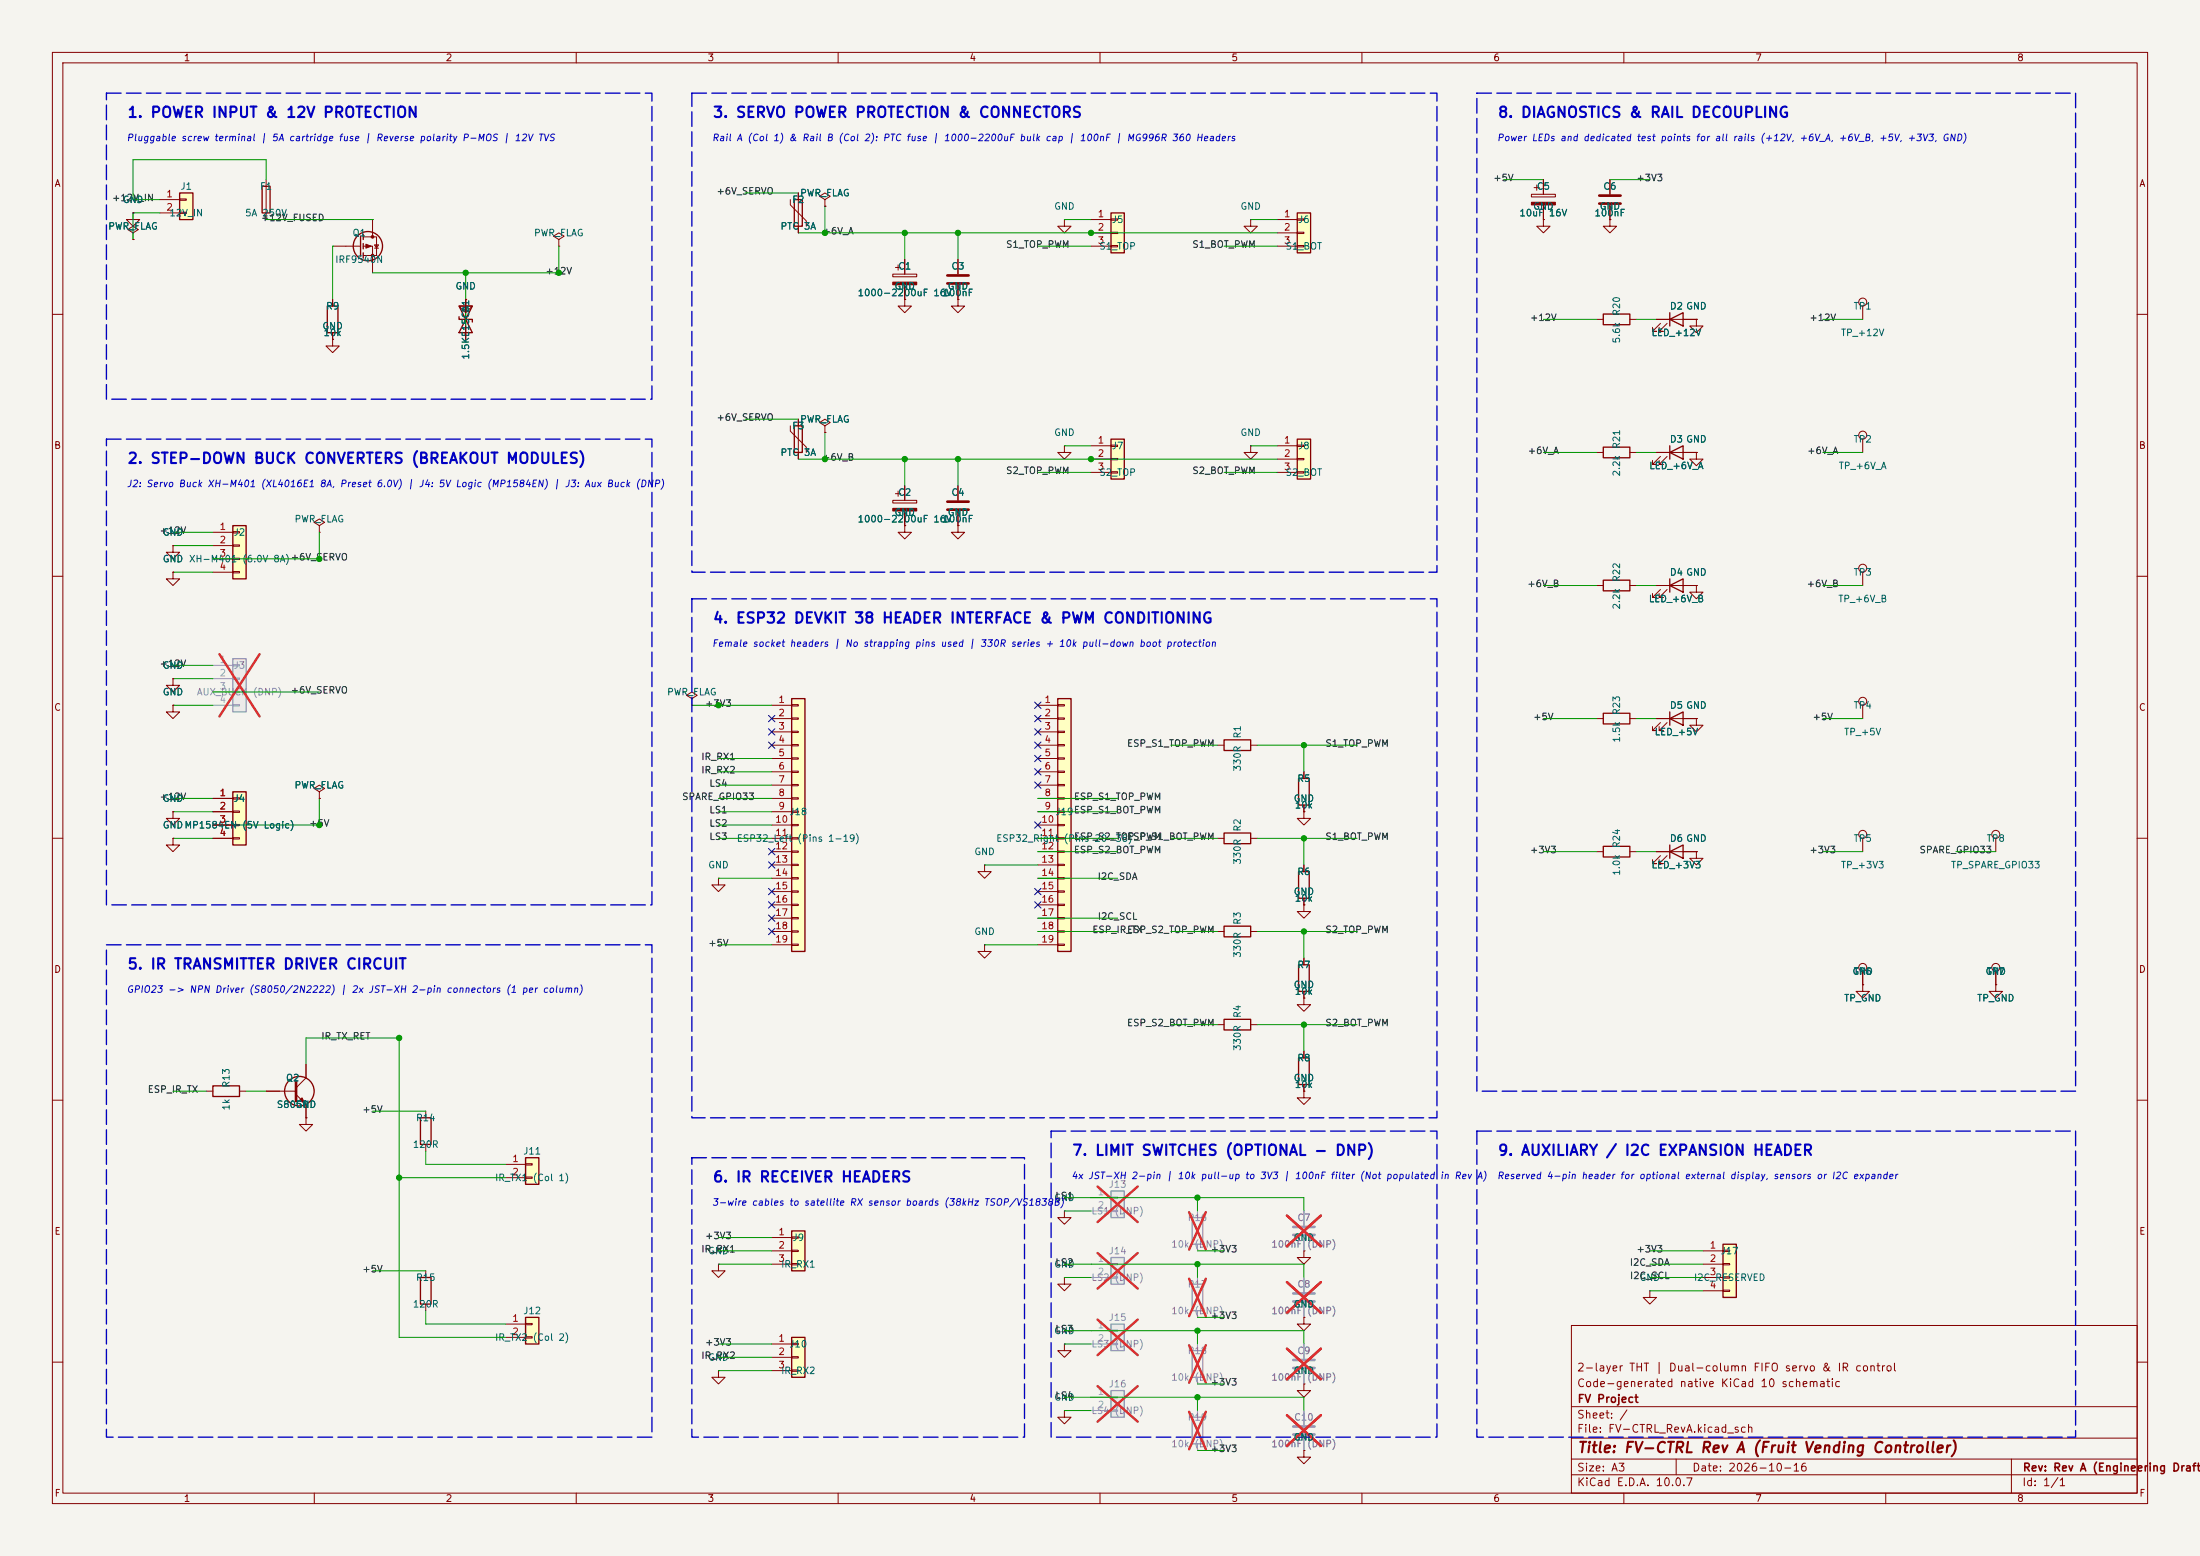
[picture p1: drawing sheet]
<svg xmlns="http://www.w3.org/2000/svg" width="420mm" height="297mm" viewBox="0 0 420 297" stroke-linecap="round" stroke-linejoin="round" font-family="sans-serif">
<path d="M0 0h420v297h-420z" fill="#f5f4ef" stroke="#f5f4ef" stroke-width=".19"/>
<g fill="none" stroke="#840000" stroke-width=".19">
<path d="M10 10h400v277h-400zM12 12h396v273h-396zM60 10v2M110 10v2M160 10v2M210 10v2M260 10v2M310 10v2M360 10v2M63.5 47h5.3M69.3 45.2h2.6v3.6h-2.6M69.3 47h1.8v5.1"/>
<path d="M71.1 41.9v3.3M71.5 46.7h.8l-.4 .7zM71.5 47.4h.8M10 60h2M408 60h2M10 110h2M408 110h2M10 160h2M232.4 142.2h1.3M238.8 142.2h1.2M408 160h2M232.4 195.6h1.3"/>
<path d="M238.8 195.6h1.2M10 210h2M408 210h2M300 253h108v32h-108zM10 260h2M300 278.5h108M300 274.5h108M300 268.5h108M320 278.5v3M384 278.5v6.5M408 260h2M60 285v2"/>
<path d="M110 285v2M160 285v2M210 285v2M260 285v2M300 281.5h108M310 285v2M360 285v2"/>
</g>
<path d="M246.9 259.6h4.1M246.9 261.1h4.1" fill="none" stroke="#9c9b98" stroke-width=".51"/>
<path d="M248.9 256.5v2.8M248.9 261.4v2.8" fill="none" stroke="#9c9b98" stroke-width=".19"/>
<path d="M245.7 257.4l6.5 5.9M252.2 257.4l-6.5 5.9" fill="none" stroke="#e12e31" stroke-width=".46"/>
<g fill="none" stroke="#840000" stroke-width=".25">
<path d="M68.8 45.1v3.8M69.3 44.7v1M69.3 46.5v1M69.3 48.3v1M233.7 141.2h5.1v2.1h-5.1zM233.7 194.6h5.1v2h-5.1z"/>
<circle cx="70.2" cy="47" r="2.79"/>
</g>
<g fill="#840000" stroke="#840000" stroke-width=".19">
<path d="M69.8 46.6l1.1 .4-1.1 .4z"/>
<circle cx="71.1" cy="45.2" r=".25"/>
<circle cx="71.1" cy="48.8" r=".25"/>
</g>
<path d="M247.6 83.8h2.6v7.6h-2.6z" fill="#ffffc2"/>
<path d="M151.6 38.1h1.6v5.1h-1.6zM62.5 58.4h2v5.1h-2zM318.8 59.7v2.5M318.8 61l2.5-1.3v2.5zM247.6 83.8h2.6v7.6h-2.6z" fill="none" stroke="#840000" stroke-width=".25"/>
<g fill="none" stroke="#840000" stroke-width=".19">
<path d="M150.9 38.1v1l3 3.1v1M152.4 36.8v7.7M63.5 57.2v1.2M294.6 41.9v1.3h1.3l-1.3 1.3-1.2-1.3h1.2M294.6 41.9h.1M307.3 41.9v1.3h1.3l-1.3 1.3-1.2-1.3h1.2M307.3 41.9h.1M63.5 64.8v1.2h1.3l-1.3 1.3-1.3-1.3h1.3M63.5 64.8h.1M63.5 63.5v1.3M316.2 61h7.6M317 61.7l-1.5 1.5h.7h-.7v-.7"/>
<path d="M318.3 61.7l-1.6 1.5h.8h-.8v-.7M238.8 85.1v1.3h1.2l-1.2 1.2-1.3-1.2h1.3M238.8 85.1h.1M243.8 85.1h3.8M243.8 87.6h3.8M243.8 90.2h3.8M247.6 85h1.3v.2h-1.3zM247.6 87.5h1.3v.3h-1.3zM247.6 90h1.3v.3h-1.3zM248.9 238.8v1.2h1.3l-1.3 1.3-1.3-1.3h1.3M248.9 238.8h.1"/>
</g>
<path d="M227.6 245.1h2v5.1h-2z" fill="none" stroke="#9c9b98" stroke-width=".25"/>
<path d="M248.9 231.1v2.8M248.9 236v2.8M228.6 243.8v1.3M228.6 250.2v1.3M248.9 243.8v2.8M248.9 248.7v2.8" fill="none" stroke="#9c9b98" stroke-width=".19"/>
<path d="M245.7 232l6.5 5.9M252.2 232l-6.5 5.9M227 244.1l3.2 7.1M230.2 244.1l-3.2 7.1M245.7 244.7l6.5 5.9M252.2 244.7l-6.5 5.9" fill="none" stroke="#e12e31" stroke-width=".46"/>
<path d="M246.9 234.2h4.1M246.9 235.7h4.1M246.9 246.9h4.1M246.9 248.4h4.1" fill="none" stroke="#9c9b98" stroke-width=".51"/>
<path d="M247.6 40.6h2.6v7.7h-2.6z" fill="#ffffc2"/>
<path d="M247.6 40.6h2.6v7.7h-2.6z" fill="none" stroke="#840000" stroke-width=".25"/>
<g fill="none" stroke="#840000" stroke-width=".19">
<path d="M25.4 44.5l1-.7-1-.6-1 .6 1 .7v1.2M25.4 45.7h.1M243.8 41.9h3.8M243.8 44.5h3.8M243.8 47h3.8M247.6 41.8h1.3v.2h-1.3zM247.6 44.3h1.3v.3h-1.3zM247.6 46.9h1.3v.2h-1.3zM33 160v1.3h1.3l-1.3 1.3-1.3-1.3h1.3M33 160h.1M248.9 251.5v1.2h1.3l-1.3 1.3-1.3-1.3h1.3M248.9 251.5h.1"/>
<path d="M248.9 264.2v1.2h1.3l-1.3 1.3-1.3-1.3h1.3M248.9 264.2h.1"/>
</g>
<path d="M212.1 240h2.5v5.1h-2.5z" fill="#ebeae8"/>
<path d="M212.1 240h2.5v5.1h-2.5z" fill="none" stroke="#9c9b98" stroke-width=".25"/>
<path d="M208.3 241.3h3.8M208.3 243.8h3.8M212.1 241.2h1.3v.2h-1.3zM212.1 243.7h1.3v.3h-1.3z" fill="none" stroke="#9c9b98" stroke-width=".19"/>
<path d="M209.5 239.2l7.7 6.8M217.2 239.2l-7.7 6.8" fill="none" stroke="#e12e31" stroke-width=".46"/>
<path d="M238.8 41.9v1.3h1.2l-1.2 1.3-1.3-1.3h1.3M238.8 41.9h.1" fill="none" stroke="#840000" stroke-width=".19"/>
<path d="M44.4 151.1h2.6v10.2h-2.6z" fill="#ffffc2"/>
<path d="M44.4 151.1h2.6v10.2h-2.6z" fill="none" stroke="#840000" stroke-width=".25"/>
<path d="M203.2 85.1v1.3h1.3l-1.3 1.2-1.3-1.2h1.3M203.2 85.1h.1M40.6 152.4h3.8M40.6 154.9h3.8M40.6 157.5h3.8M44.4 152.3h1.3v.2h-1.3zM44.4 154.8h1.3v.3h-1.3zM44.4 157.4h1.3v.2h-1.3zM44.4 159.9h1.3v.2h-1.3zM40.6 160h3.8M248.9 276.9v1.2h1.3l-1.3 1.3-1.3-1.3h1.3M248.9 276.9h.1" fill="none" stroke="#840000" stroke-width=".19"/>
<path d="M246.9 272.3h4.1M246.9 273.8h4.1" fill="none" stroke="#9c9b98" stroke-width=".51"/>
<path d="M248.9 269.2v2.8M248.9 274.1v2.8" fill="none" stroke="#9c9b98" stroke-width=".19"/>
<path d="M245.7 270.1l6.5 5.9M252.2 270.1l-6.5 5.9" fill="none" stroke="#e12e31" stroke-width=".46"/>
<path d="M212.1 265.4h2.5v5.1h-2.5z" fill="#ebeae8"/>
<path d="M212.1 265.4h2.5v5.1h-2.5z" fill="none" stroke="#9c9b98" stroke-width=".25"/>
<path d="M208.3 266.7h3.8M208.3 269.2h3.8M212.1 266.6h1.3v.2h-1.3zM212.1 269.1h1.3v.3h-1.3z" fill="none" stroke="#9c9b98" stroke-width=".19"/>
<path d="M209.5 264.6l7.7 6.8M217.2 264.6l-7.7 6.8" fill="none" stroke="#e12e31" stroke-width=".46"/>
<path d="M44.4 125.7h2.6v10.2h-2.6z" fill="#ebeae8"/>
<path d="M44.4 125.7h2.6v10.2h-2.6z" fill="none" stroke="#9c9b98" stroke-width=".25"/>
<path d="M40.6 127h3.8M40.6 129.5h3.8M40.6 132.1h3.8M40.6 134.6h3.8M44.4 126.9h1.3v.2h-1.3zM44.4 129.4h1.3v.3h-1.3zM44.4 132h1.3v.2h-1.3zM44.4 134.5h1.3v.2h-1.3z" fill="none" stroke="#9c9b98" stroke-width=".19"/>
<path d="M41.9 124.9l7.7 11.8M49.6 124.9l-7.7 11.8" fill="none" stroke="#e12e31" stroke-width=".46"/>
<path d="M212.1 252.7h2.5v5.1h-2.5z" fill="#ebeae8"/>
<path d="M227.6 232.4h2v5.1h-2zM212.1 252.7h2.5v5.1h-2.5zM227.6 270.5h2v5.1h-2z" fill="none" stroke="#9c9b98" stroke-width=".25"/>
<path d="M228.6 231.1v1.3M228.6 237.5v1.3M208.3 254h3.8M208.3 256.5h3.8M212.1 253.9h1.3v.2h-1.3zM212.1 256.4h1.3v.3h-1.3zM228.6 269.2v1.3M228.6 275.6v1.3" fill="none" stroke="#9c9b98" stroke-width=".19"/>
<path d="M227 231.4l3.2 7.1M230.2 231.4l-3.2 7.1M209.5 251.9l7.7 6.8M217.2 251.9l-7.7 6.8M227 269.5l3.2 7.1M230.2 269.5l-3.2 7.1" fill="none" stroke="#e12e31" stroke-width=".46"/>
<g fill="none" stroke="#840000" stroke-width=".19">
<path d="M292.4 37.1h4.5v.5h-4.5zM292.9 35.8h1M293.4 35.3v1M294.6 34.3v2.8M294.6 39.1v2.8M307.3 34.3v2.8M307.3 39.1v2.8M33 104.1v1.3h1.3l-1.3 1.3-1.3-1.3h1.3M33 104.1h.1M304.8 111.8h1.3M311.1 111.8h1.3M316.2 111.8h7.6"/>
<path d="M317 112.5l-1.5 1.5h.7h-.7v-.7M318.3 112.5l-1.6 1.5h.8h-.8v-.7M323.8 111.8v1.2h1.3l-1.3 1.3-1.2-1.3h1.2M323.8 111.8h.1M355.6 109.2v2.6M33 134.6v1.3h1.3l-1.3 1.3-1.3-1.3h1.3M33 134.6h.1M33 129.5v1.3h1.3l-1.3 1.3-1.3-1.3h1.3M33 129.5h.1M304.8 137.2h1.3M311.1 137.2h1.3M355.6 134.6v2.6"/>
<path d="M33 154.9v1.3h1.3l-1.3 1.3-1.3-1.3h1.3M33 154.9h.1M232.4 160h1.3M238.8 160h1.2M248.9 172.7v1.3h1.3l-1.3 1.3-1.3-1.3h1.3M248.9 172.7h.1M248.9 165.1v1.3M248.9 171.5v1.2M81.3 242.6v1.2M81.3 248.9v1.3M203.2 256.5v1.3h1.3l-1.3 1.3-1.3-1.3h1.3M203.2 256.5h.1"/>
<circle cx="355.6" cy="108.5" r=".76"/>
<circle cx="355.6" cy="133.9" r=".76"/>
</g>
<path d="M306.1 110.7h5v2.1h-5zM318.8 111.8l2.5-1.3v2.5zM318.8 110.5v2.5M306.1 136.1h5v2.1h-5zM233.7 159h5.1v2h-5.1zM247.9 166.4h2v5.1h-2zM80.3 243.8h2v5.1h-2z" fill="none" stroke="#840000" stroke-width=".25"/>
<path d="M292.4 38.6h4.5v.5h-4.5z" fill="#840000" stroke="#840000" stroke-width=".19"/>
<path d="M305.3 37.3h4.1M305.3 38.9h4.1" fill="none" stroke="#840000" stroke-width=".51"/>
<path d="M44.4 100.3h2.6v10.2h-2.6z" fill="#ffffc2"/>
<path d="M44.4 100.3h2.6v10.2h-2.6z" fill="none" stroke="#840000" stroke-width=".25"/>
<path d="M40.6 101.6h3.8M40.6 104.1h3.8M40.6 106.7h3.8M40.6 109.2h3.8M44.4 101.5h1.3v.2h-1.3zM44.4 104h1.3v.3h-1.3zM44.4 106.6h1.3v.2h-1.3zM44.4 109.1h1.3v.2h-1.3zM248.9 154.9v1.3h1.3l-1.3 1.3-1.3-1.3h1.3M248.9 154.9h.1" fill="none" stroke="#840000" stroke-width=".19"/>
<path d="M212.1 227.3h2.5v5.1h-2.5z" fill="#ebeae8"/>
<path d="M212.1 227.3h2.5v5.1h-2.5z" fill="none" stroke="#9c9b98" stroke-width=".25"/>
<path d="M208.3 228.6h3.8M208.3 231.1h3.8M212.1 228.5h1.3v.2h-1.3zM212.1 231h1.3v.3h-1.3z" fill="none" stroke="#9c9b98" stroke-width=".19"/>
<path d="M209.5 226.5l7.7 6.8M217.2 226.5l-7.7 6.8" fill="none" stroke="#e12e31" stroke-width=".46"/>
<g fill="none" stroke="#840000" stroke-width=".19">
<path d="M355.6 58.4v2.6M323.8 61v1.2h1.3l-1.3 1.3-1.2-1.3h1.2M323.8 61h.1M304.8 86.4h1.3M311.1 86.4h1.3M355.6 83.8v2.6M33 109.2v1.3h1.3l-1.3 1.3-1.3-1.3h1.3M33 109.2h.1M61 100.3l1-.6-1-.6-1.1 .6 1.1 .6v1.3M61 101.6h.1M61 151.1l1-.6-1-.6-1.1 .6 1.1 .6v1.3M61 152.4h.1"/>
<path d="M248.9 147.3v1.3M248.9 153.7v1.2M137.2 167.6v1.3h1.2l-1.2 1.3-1.3-1.3h1.3M137.2 167.6h.1M232.4 177.8h1.3M238.8 177.8h1.2M304.8 162.6h1.3M311.1 162.6h1.3M316.2 162.6h7.6M317 163.3l-1.5 1.5h.7h-.7v-.7M318.3 163.3l-1.6 1.5h.8h-.8v-.7M323.8 162.6v1.2h1.3l-1.3 1.3-1.2-1.3h1.2"/>
<path d="M323.8 162.6h.1M248.9 190.5v1.3h1.3l-1.3 1.2-1.3-1.2h1.3M248.9 190.5h.1M248.9 182.9v1.3M248.9 189.2v1.3"/>
<circle cx="355.6" cy="57.7" r=".76"/>
<circle cx="355.6" cy="83.1" r=".76"/>
</g>
<path d="M306.1 85.3h5v2.1h-5zM247.9 148.6h2v5.1h-2zM233.7 176.8h5.1v2h-5.1zM306.1 161.5h5v2.1h-5zM318.8 162.6l2.5-1.3v2.5zM318.8 161.3v2.5M247.9 184.2h2v5h-2z" fill="none" stroke="#840000" stroke-width=".25"/>
<path d="M151.1 133.4h2.6v48.2h-2.6z" fill="#ffffc2"/>
<path d="M318.8 86.4l2.5-1.3v2.5zM318.8 85.1v2.5M151.1 133.4h2.6v48.2h-2.6z" fill="none" stroke="#840000" stroke-width=".25"/>
<g fill="none" stroke="#840000" stroke-width=".19">
<path d="M316.2 86.4h7.6M317 87.1l-1.5 1.5h.7h-.7v-.7M318.3 87.1l-1.6 1.5h.8h-.8v-.7M147.3 134.6h3.8M147.3 137.2h3.8M147.3 139.7h3.8M151.1 134.5h1.3v.2h-1.3zM151.1 137h1.3v.3h-1.3zM151.1 139.6h1.3v.2h-1.3zM147.3 142.2h3.8M147.3 144.8h3.8M147.3 147.3h3.8"/>
<path d="M147.3 149.9h3.8M147.3 152.4h3.8M147.3 154.9h3.8M147.3 157.5h3.8M151.1 142.1h1.3v.3h-1.3zM151.1 144.7h1.3v.2h-1.3zM151.1 147.2h1.3v.2h-1.3zM151.1 149.7h1.3v.3h-1.3zM151.1 152.3h1.3v.2h-1.3zM151.1 154.8h1.3v.3h-1.3zM151.1 157.4h1.3v.2h-1.3zM151.1 159.9h1.3v.2h-1.3z"/>
<path d="M147.3 160h3.8M147.3 162.6h3.8M147.3 165.1h3.8M147.3 167.6h3.8M147.3 170.2h3.8M147.3 172.7h3.8M147.3 175.3h3.8M147.3 177.8h3.8M151.1 162.4h1.3v.3h-1.3zM151.1 165h1.3v.2h-1.3zM151.1 167.5h1.3v.3h-1.3zM151.1 170.1h1.3v.2h-1.3z"/>
<path d="M151.1 172.6h1.3v.2h-1.3zM151.1 175.1h1.3v.3h-1.3zM151.1 177.7h1.3v.2h-1.3zM147.3 180.3h3.8M151.1 180.2h1.3v.3h-1.3z"/>
</g>
<path d="M212.1 83.8h2.5v7.6h-2.5z" fill="#ffffc2"/>
<path d="M212.1 83.8h2.5v7.6h-2.5zM318.8 137.2l2.5-1.3v2.5zM318.8 135.9v2.5" fill="none" stroke="#840000" stroke-width=".25"/>
<path d="M208.3 85.1h3.8M208.3 87.6h3.8M208.3 90.2h3.8M212.1 85h1.3v.2h-1.3zM212.1 87.5h1.3v.3h-1.3zM212.1 90h1.3v.3h-1.3zM316.2 137.2h7.6M317 137.9l-1.5 1.5h.7h-.7v-.7M318.3 137.9l-1.6 1.5h.8h-.8v-.7" fill="none" stroke="#840000" stroke-width=".19"/>
<path d="M201.9 133.4h2.6v48.2h-2.6z" fill="#ffffc2"/>
<path d="M201.9 133.4h2.6v48.2h-2.6z" fill="none" stroke="#840000" stroke-width=".25"/>
<g fill="none" stroke="#840000" stroke-width=".19">
<path d="M157.5 38.1l1-.6-1-.7-1 .7 1 .6v1.3M157.5 39.4h.1M203.2 41.9v1.3h1.3l-1.3 1.3-1.3-1.3h1.3M203.2 41.9h.1M182.9 92.7v2.8M182.9 97.5v2.8M323.8 86.4v1.2h1.3l-1.3 1.3-1.2-1.3h1.2M323.8 86.4h.1M132.1 133.4l1-.7-1-.6-1 .6 1 .7v1.2M132.1 134.6h.1M198.1 134.6h3.8M198.1 137.2h3.8"/>
<path d="M198.1 139.7h3.8M201.9 134.5h1.3v.2h-1.3zM201.9 137h1.3v.3h-1.3zM201.9 139.6h1.3v.2h-1.3zM323.8 137.2v1.2h1.3l-1.3 1.3-1.2-1.3h1.2M323.8 137.2h.1M198.1 142.2h3.8M198.1 144.8h3.8M198.1 147.3h3.8M198.1 149.9h3.8M198.1 152.4h3.8M198.1 154.9h3.8"/>
<path d="M198.1 157.5h3.8M201.9 142.1h1.3v.3h-1.3zM201.9 144.7h1.3v.2h-1.3zM201.9 147.2h1.3v.2h-1.3zM201.9 149.7h1.3v.3h-1.3zM201.9 152.3h1.3v.2h-1.3zM201.9 154.8h1.3v.3h-1.3zM201.9 157.4h1.3v.2h-1.3zM201.9 159.9h1.3v.2h-1.3zM188 165.1v1.3h1.2l-1.2 1.2-1.3-1.2h1.3M188 165.1h.1M198.1 160h3.8"/>
<path d="M198.1 162.6h3.8M198.1 165.1h3.8M198.1 167.6h3.8M198.1 170.2h3.8M198.1 172.7h3.8M198.1 175.3h3.8M198.1 177.8h3.8M201.9 162.4h1.3v.3h-1.3zM201.9 165h1.3v.2h-1.3zM201.9 167.5h1.3v.3h-1.3zM201.9 170.1h1.3v.2h-1.3zM201.9 172.6h1.3v.2h-1.3z"/>
<path d="M201.9 175.1h1.3v.3h-1.3zM201.9 177.7h1.3v.2h-1.3zM355.6 160v2.6M381 160v2.6M188 180.3v1.3h1.2l-1.2 1.3-1.3-1.3h1.3M188 180.3h.1M198.1 180.3h3.8M201.9 180.2h1.3v.3h-1.3zM355.6 188v1.2h1.3l-1.3 1.3-1.3-1.3h1.3M355.6 188h.1M355.6 185.4v2.6M381 188v1.2h1.3l-1.3 1.3-1.3-1.3h1.3"/>
<path d="M381 188h.1M381 185.4v2.6"/>
<circle cx="355.6" cy="159.3" r=".76"/>
<circle cx="381" cy="159.3" r=".76"/>
<circle cx="355.6" cy="184.7" r=".76"/>
<circle cx="381" cy="184.7" r=".76"/>
</g>
<path d="M227.6 257.8h2v5.1h-2z" fill="none" stroke="#9c9b98" stroke-width=".25"/>
<path d="M228.6 256.5v1.3M228.6 262.9v1.3" fill="none" stroke="#9c9b98" stroke-width=".19"/>
<path d="M227 256.8l3.2 7.1M230.2 256.8l-3.2 7.1" fill="none" stroke="#e12e31" stroke-width=".46"/>
<path d="M180.8 95.8h4.1M180.8 97.3h4.1" fill="none" stroke="#840000" stroke-width=".51"/>
<path d="M328.9 237.5h2.6v10.1h-2.6z" fill="#ffffc2"/>
<g fill="none" stroke="#840000" stroke-width=".25">
<path d="M40.6 207.3h5.1v2h-5.1zM328.9 237.5h2.6v10.1h-2.6z"/>
<circle cx="57.1" cy="208.3" r="2.82"/>
</g>
<g fill="none" stroke="#840000" stroke-width=".19">
<path d="M170.4 95.5h4.6v.5h-4.6zM170.9 94.2h1.1M171.4 93.7v1M172.7 92.7v2.8M172.7 97.5v2.8M172.7 100.3v1.3h1.3l-1.3 1.3-1.3-1.3h1.3M172.7 100.3h.1M182.9 100.3v1.3h1.2l-1.2 1.3-1.3-1.3h1.3M182.9 100.3h.1M39.4 208.3h1.2M45.7 208.3h1.3M50.8 208.3h5.7"/>
<path d="M56.5 208.9l1.9 1.9v2.6M58.4 203.2v2.5l-1.9 1.9M325.1 238.8h3.8M328.9 238.6h1.3v.3h-1.3zM315 246.4v1.2h1.2l-1.2 1.3-1.3-1.3h1.3M315 246.4h.1M325.1 241.3h3.8M325.1 243.8h3.8M325.1 246.4h3.8M328.9 241.2h1.3v.2h-1.3zM328.9 243.7h1.3v.3h-1.3zM328.9 246.3h1.3v.2h-1.3z"/>
</g>
<g fill="#840000" stroke="#840000" stroke-width=".19">
<path d="M170.4 97h4.6v.5h-4.6z"/>
<path d="M57.1 210.1l.6-.5 .5 1z"/>
</g>
<path d="M56.5 206.4v3.8" fill="none" stroke="#840000" stroke-width=".51"/>
<path d="M100.3 251.5h2.6v5h-2.6z" fill="#ffffc2"/>
<path d="M100.3 251.5h2.6v5h-2.6z" fill="none" stroke="#840000" stroke-width=".25"/>
<path d="M58.4 213.4v1.2h1.3l-1.3 1.3-1.3-1.3h1.3M58.4 213.4h.1M96.5 252.7h3.8M96.5 255.3h3.8M100.3 252.6h1.3v.3h-1.3zM100.3 255.1h1.3v.3h-1.3z" fill="none" stroke="#840000" stroke-width=".19"/>
<path d="M100.3 221h2.6v5.1h-2.6z" fill="#ffffc2"/>
<path d="M306.1 59.9h5v2.1h-5zM80.3 213.4h2v5h-2zM100.3 221h2.6v5.1h-2.6z" fill="none" stroke="#840000" stroke-width=".25"/>
<path d="M304.8 61h1.3M311.1 61h1.3M81.3 212.1v1.3M81.3 218.4v1.3M96.5 222.2h3.8M96.5 224.8h3.8M100.3 222.1h1.3v.3h-1.3zM100.3 224.7h1.3v.2h-1.3zM203.2 269.2v1.3h1.3l-1.3 1.3-1.3-1.3h1.3M203.2 269.2h.1" fill="none" stroke="#840000" stroke-width=".19"/>
<path d="M212.1 40.6h2.5v7.7h-2.5z" fill="#ffffc2"/>
<path d="M212.1 40.6h2.5v7.7h-2.5z" fill="none" stroke="#840000" stroke-width=".25"/>
<path d="M208.3 41.9h3.8M208.3 44.5h3.8M208.3 47h3.8M212.1 41.8h1.3v.2h-1.3zM212.1 44.3h1.3v.3h-1.3zM212.1 46.9h1.3v.2h-1.3zM203.2 231.1v1.3h1.3l-1.3 1.3-1.3-1.3h1.3M203.2 231.1h.1M203.2 243.8v1.3h1.3l-1.3 1.3-1.3-1.3h1.3M203.2 243.8h.1" fill="none" stroke="#840000" stroke-width=".19"/>
<path d="M151.1 255.3h2.6v7.6h-2.6z" fill="#ffffc2"/>
<path d="M151.1 255.3h2.6v7.6h-2.6z" fill="none" stroke="#840000" stroke-width=".25"/>
<path d="M137.2 241.3v1.3h1.2l-1.2 1.2-1.3-1.2h1.3M137.2 241.3h.1M147.3 256.5h3.8M147.3 259.1h3.8M151.1 256.4h1.3v.3h-1.3zM151.1 259h1.3v.2h-1.3zM137.2 261.6v1.3h1.2l-1.2 1.3-1.3-1.3h1.3M137.2 261.6h.1M147.3 261.6h3.8M151.1 261.5h1.3v.2h-1.3z" fill="none" stroke="#840000" stroke-width=".19"/>
<path d="M151.1 234.9h2.6v7.7h-2.6z" fill="#ffffc2"/>
<path d="M50 35.6h1.6v5h-1.6zM87.6 58.4h2.6l-2.6 5.1h2.6zM87.6 60.5v.5h2.6v.5M151.6 81.3h1.6v5.1h-1.6zM247.9 201.9h2v5.1h-2zM151.1 234.9h2.6v7.7h-2.6z" fill="none" stroke="#840000" stroke-width=".25"/>
<g fill="none" stroke="#840000" stroke-width=".19">
<path d="M50.8 34.3v7.6M25.4 40.6v1.3h1.3l-1.3 1.3-1.3-1.3h1.3M25.4 40.6h.1M88.9 57.2v1.2h1.3l-1.3 1.3-1.3-1.3h1.3M88.9 57.2h.1M88.9 57.2v7.6M106.7 45.7l1-.6-1-.6-1 .6 1 .6v1.3M106.7 47h.1M170.4 52.3h4.6v.5h-4.6zM170.9 51.1h1.1M171.4 50.5v1.1M172.7 57.2v1.2h1.3l-1.3 1.3-1.3-1.3h1.3"/>
<path d="M172.7 57.2h.1M172.7 49.5v2.8M172.7 54.4v2.8M182.9 57.2v1.2h1.2l-1.2 1.3-1.3-1.3h1.3M182.9 57.2h.1M182.9 49.5v2.8M182.9 54.4v2.8M150.9 81.3v1l3 3v1.1M152.4 80v7.6M157.5 81.3l1-.7-1-.6-1 .6 1 .7v1.3M157.5 82.6h.1M248.9 208.3v1.3h1.3l-1.3 1.2-1.3-1.2h1.3"/>
<path d="M248.9 208.3h.1M248.9 200.7v1.2M248.9 207v1.3M147.3 236.2h3.8M147.3 238.8h3.8M151.1 236.1h1.3v.2h-1.3zM151.1 238.6h1.3v.3h-1.3zM147.3 241.3h3.8M151.1 241.2h1.3v.2h-1.3z"/>
</g>
<path d="M170.4 53.8h4.6v.6h-4.6z" fill="#840000" stroke="#840000" stroke-width=".19"/>
<path d="M180.8 52.6h4.1M180.8 54.1h4.1" fill="none" stroke="#840000" stroke-width=".51"/>
<path d="M34.3 36.8h2.5v5.1h-2.5z" fill="#ffffc2"/>
<path d="M34.3 36.8h2.5v5.1h-2.5z" fill="none" stroke="#840000" stroke-width=".25"/>
<g fill="none" stroke="#840000" stroke-width=".19">
<path d="M30.5 38.1h3.8M34.3 38h1.3v.2h-1.3zM152.4 36.8v1.3M157.5 39.4h.1M294.6 34.3v2.8M294.6 39.1v2.8M307.3 34.3v2.8M307.3 39.1v2.8M25.4 40.6h.1M25.4 45.7h.1M30.5 40.6h3.8M34.3 40.5h1.3v.3h-1.3z"/>
<path d="M63.5 57.2v1.2M88.9 57.2h.1M88.9 57.2v2.5M152.4 43.2v1.3M172.7 57.2h.1M172.7 49.5v2.8M172.7 54.4v2.8M182.9 57.2h.1M182.9 49.5v2.8M182.9 54.4v2.8M294.6 41.9h.1M307.3 41.9h.1"/>
<path d="M63.5 64.8h.1M63.5 63.5v1.3M88.9 62.2v2.6M316.2 61h2.6M321.3 61h2.5M323.8 61h.1M152.4 80v1.3M152.4 86.4v1.2M157.5 82.6h.1M172.7 92.7v2.8M172.7 97.5v2.8M182.9 92.7v2.8"/>
<path d="M182.9 97.5v2.8M316.2 86.4h2.6M321.3 86.4h2.5M323.8 86.4h.1M33 104.1h.1M33 109.2h.1M172.7 100.3h.1M182.9 100.3h.1M316.2 111.8h2.6M321.3 111.8h2.5M323.8 111.8h.1M33 134.6h.1"/>
<path d="M33 129.5h.1M316.2 137.2h2.6M321.3 137.2h2.5M323.8 137.2h.1M33 154.9h.1M40.6 152.4h3.8M40.6 154.9h3.8M40.6 157.5h3.8M61 152.4h.1M248.9 154.9h.1M248.9 147.3v1.3M248.9 153.7v1.2"/>
<path d="M33 160h.1M40.6 160h3.8M248.9 172.7h.1M248.9 165.1v1.3M248.9 171.5v1.2M316.2 162.6h2.6M321.3 162.6h2.5M323.8 162.6h.1M248.9 190.5h.1M248.9 182.9v1.3M248.9 189.2v1.3M355.6 188h.1"/>
<path d="M355.6 185.4v2.6M381 188h.1M381 185.4v2.6M50.8 208.3h2.5M58.4 213.4h.1M58.4 203.2v2.5M58.4 210.8v2.6M248.9 208.3h.1M248.9 200.7v1.2M248.9 207v1.3M248.9 238.8h.1M248.9 251.5h.1"/>
<path d="M248.9 264.2h.1M248.9 276.9h.1"/>
</g>
<g fill="none" stroke="#009600" stroke-width=".19">
<path d="M50.8 34.3v-3.8h-25.4v7.6h5.1M142.2 36.8h10.2M157.5 39.4v5.1M287 34.3h7.6M307.3 34.3h7.7M30.5 40.6h-5.1v5.1M50.8 41.9h20.3M63.5 47h.1M63.5 47v10.2M71.1 41.9h.1M88.9 52.1v12.7M106.7 47v5.1h-35.6"/>
<path d="M152.4 44.5h91.4M172.7 44.5v5M182.9 44.5v5M198.1 47h10.2M203.2 41.9h5.1M233.7 47h10.1M238.8 41.9h5M294.6 61h10.2M312.4 61h3.8M348 61h7.6M142.2 80h10.2M152.4 87.6h91.4"/>
<path d="M157.5 82.6v5M172.7 87.6v5.1M182.9 87.6v5.1M198.1 90.2h10.2M203.2 85.1h5.1M233.7 90.2h10.1M238.8 85.1h5M294.6 86.4h10.2M312.4 86.4h3.8M348 86.4h7.6M33 101.6h7.6M33 104.1h7.6"/>
<path d="M33 109.2h7.6M61 101.6v5.1h-20.4M294.6 111.8h10.2M312.4 111.8h3.8M348 111.8h7.6M33 127h7.6M33 129.5h7.6M33 134.6h7.6M40.6 132.1h20.4M132.1 134.6h15.2M294.6 137.2h10.2M312.4 137.2h3.8"/>
<path d="M348 137.2h7.6M33 152.4h7.6M33 154.9h7.6M61 152.4v5.1h-20.4M137.2 157.5h10.1M137.2 152.4h10.1M137.2 154.9h10.1M137.2 144.8h10.1M137.2 147.3h10.1M137.2 149.9h10.1M198.1 152.4h15.3M198.1 154.9h15.3"/>
<path d="M223.5 142.2h8.9M240 142.2h19.1M248.9 142.2v5.1M33 160h7.6M137.2 160h10.1M137.2 167.6h10.1M188 165.1h10.1M198.1 177.8h15.3M198.1 160h15.3M198.1 167.6h15.3M198.1 162.6h15.3M198.1 175.3h15.3"/>
<path d="M223.5 177.8h8.9M223.5 160h8.9M240 177.8h19.1M240 160h19.1M248.9 160v5.1M248.9 177.8v5.1M294.6 162.6h10.2M312.4 162.6h3.8M348 162.6h7.6M373.4 162.6h7.6M137.2 180.3h10.1M188 180.3h10.1"/>
<path d="M223.5 195.6h8.9M240 195.6h19.1M248.9 195.6v5.1M33 208.3h6.4M47 208.3h3.8M58.4 203.2v-5.1h17.8v57.2h20.3M71.1 212.1h10.2M81.3 219.7v2.5h15.2M76.2 224.8h20.3M137.2 236.2h10.1M137.2 238.8h10.1M203.2 231.1h5.1"/>
<path d="M203.2 228.6h45.7v2.5M228.6 228.6v2.5M228.6 238.8h5.1M315 238.8h10.1M71.1 242.6h10.2M81.3 250.2v2.5h15.2M137.2 241.3h10.1M137.2 256.5h10.1M137.2 259.1h10.1M203.2 254h45.7v2.5M203.2 241.3h45.7v2.5M203.2 243.8h5.1"/>
<path d="M203.2 256.5h5.1M228.6 241.3v2.5M228.6 254v2.5M228.6 251.5h5.1M315 241.3h10.1M315 243.8h10.1M315 246.4h10.1M137.2 261.6h10.1M203.2 266.7h45.7v2.5M203.2 269.2h5.1M228.6 266.7v2.5M228.6 264.2h5.1"/>
<path d="M228.6 276.9h5.1"/>
</g>
<g fill="none" stroke="#000084" stroke-width=".19">
<path d="M146.7 139.1l1.2 1.2M146.7 136.6l1.2 1.2M147.9 139.1l-1.2 1.2M147.9 136.6l-1.2 1.2M197.5 139.1l1.2 1.2M197.5 136.6l1.2 1.2M197.5 134l1.2 1.2M198.7 139.1l-1.2 1.2M198.7 136.6l-1.2 1.2M198.7 134l-1.2 1.2M146.7 141.6l1.2 1.2M147.9 141.6l-1.2 1.2"/>
<path d="M197.5 141.6l1.2 1.2M197.5 146.7l1.2 1.2M197.5 144.2l1.2 1.2M197.5 156.9l1.2 1.2M197.5 149.3l1.2 1.2M198.7 141.6l-1.2 1.2M198.7 146.7l-1.2 1.2M198.7 144.2l-1.2 1.2M198.7 156.9l-1.2 1.2M198.7 149.3l-1.2 1.2M146.7 164.5l1.2 1.2M146.7 177.2l1.2 1.2"/>
<path d="M146.7 174.7l1.2 1.2M146.7 169.6l1.2 1.2M146.7 172.1l1.2 1.2M146.7 162l1.2 1.2M147.9 164.5l-1.2 1.2M147.9 177.2l-1.2 1.2M147.9 174.7l-1.2 1.2M147.9 169.6l-1.2 1.2M147.9 172.1l-1.2 1.2M147.9 162l-1.2 1.2M197.5 172.1l1.2 1.2M197.5 169.6l1.2 1.2"/>
<path d="M198.7 172.1l-1.2 1.2M198.7 169.6l-1.2 1.2"/>
</g>
<path d="M20.3 17.8h104.2v58.4h-104.2zM132.1 17.8h142.2v91.4h-142.2zM281.9 17.8h114.3v190.5h-114.3zM20.3 83.8h104.2v88.9h-104.2zM132.1 114.3h142.2v99.1h-142.2zM20.3 180.3h104.2v94h-104.2zM200.7 215.9h73.6v58.4h-73.6zM281.9 215.9h114.3v58.4h-114.3zM132.1 221h63.5v53.3h-63.5z" fill="none" stroke="#0000c2" stroke-width=".25" stroke-dasharray="2.8 1"/>
<path d="M248.9 231.1v2.8M248.9 236v2.8M248.9 243.8v2.8M248.9 248.7v2.8M248.9 256.5v2.8M248.9 261.4v2.8M248.9 269.2v2.8M248.9 274.1v2.8" fill="none" stroke="#9c9b98" stroke-width=".19"/>
<path d="M245.7 232l6.5 5.9M252.2 232l-6.5 5.9M245.7 244.7l6.5 5.9M245.7 257.4l6.5 5.9M252.2 244.7l-6.5 5.9M252.2 257.4l-6.5 5.9M245.7 270.1l6.5 5.9M252.2 270.1l-6.5 5.9" fill="none" stroke="#e12e31" stroke-width=".46"/>
<g fill="#009600" stroke="#009600" stroke-width=".19">
<circle cx="228.6" cy="241.3" r=".51"/>
<circle cx="228.6" cy="254" r=".51"/>
<circle cx="228.6" cy="266.7" r=".51"/>
<circle cx="248.9" cy="177.8" r=".51"/>
<circle cx="248.9" cy="195.6" r=".51"/>
<circle cx="248.9" cy="142.2" r=".51"/>
<circle cx="248.9" cy="160" r=".51"/>
<circle cx="228.6" cy="228.6" r=".51"/>
<circle cx="208.3" cy="44.5" r=".51"/>
<circle cx="182.9" cy="87.6" r=".51"/>
<circle cx="157.5" cy="87.6" r=".51"/>
<circle cx="172.7" cy="87.6" r=".51"/>
<circle cx="172.7" cy="44.5" r=".51"/>
<circle cx="157.5" cy="44.5" r=".51"/>
<circle cx="208.3" cy="87.6" r=".51"/>
<circle cx="182.9" cy="44.5" r=".51"/>
<circle cx="88.9" cy="52.1" r=".51"/>
<circle cx="106.7" cy="52.1" r=".51"/>
<circle cx="61" cy="106.7" r=".51"/>
<circle cx="61" cy="157.5" r=".51"/>
<circle cx="137.2" cy="134.6" r=".51"/>
<circle cx="76.2" cy="198.1" r=".51"/>
<circle cx="76.2" cy="224.8" r=".51"/>
</g>
<g font-size="2" fill="#0000c2">
<text x="24.2" y="22.9">1. POWER INPUT &amp; 12V PROTECTION</text>
<text x="136" y="22.9">3. SERVO POWER PROTECTION &amp; CONNECTORS</text>
<text x="285.8" y="22.9">8. DIAGNOSTICS &amp; RAIL DECOUPLING</text>
<text x="24.2" y="89">2. STEP-DOWN BUCK CONVERTERS (BREAKOUT MODULES)</text>
<text x="136" y="119.5">4. ESP32 DEVKIT 38 HEADER INTERFACE &amp; PWM CONDITIONING</text>
<text x="24.2" y="185.5">5. IR TRANSMITTER DRIVER CIRCUIT</text>
<text x="204.5" y="221.1">7. LIMIT SWITCHES (OPTIONAL - DNP)</text>
<text x="285.8" y="221.1">9. AUXILIARY / I2C EXPANSION HEADER</text>
<text x="136" y="226.1">6. IR RECEIVER HEADERS</text>
</g>
<text font-size="2" fill="#840000" x="301" y="277.8">Title: FV-CTRL Rev A (Fruit Vending Controller)</text>
<g font-size="1.5" fill="#840000">
<text x="300.9" y="262.1">2-layer THT | Dual-column FIFO servo &amp; IR control</text>
<text x="300.9" y="265.1">Code-generated native KiCad 10 schematic</text>
<text x="301" y="268.1">FV Project</text>
<text x="300.9" y="273.8">File: FV-CTRL_RevA.kicad_sch</text>
<text x="300.9" y="271.1">Sheet: /</text>
<text x="300.9" y="281.2">Size: A3</text>
<text x="322.9" y="281.2">Date: 2026-10-16</text>
<text x="386" y="281.2">Rev: Rev A (Engineering Draft)</text>
<text x="300.9" y="284">KiCad E.D.A. 10.0.7</text>
<text x="385.9" y="284">Id: 1/1</text>
</g>
<g font-size="1.3" fill="#840000">
<text x="35" y="12">1</text>
<text x="85" y="12">2</text>
<text x="135" y="12">3</text>
<text x="185" y="12">4</text>
<text x="235" y="12">5</text>
<text x="285" y="12">6</text>
<text x="335" y="12">7</text>
<text x="385" y="12">8</text>
<text x="10.3" y="36">A</text>
<text x="408.3" y="36">A</text>
<text x="10.2" y="86">B</text>
<text x="408.2" y="86">B</text>
<text x="10.2" y="136">C</text>
<text x="408.2" y="136">C</text>
<text x="10.2" y="186">D</text>
<text x="408.2" y="186">D</text>
<text x="10.3" y="236">E</text>
<text x="408.3" y="236">E</text>
<text x="10.3" y="286">F</text>
<text x="35" y="287">1</text>
<text x="85" y="287">2</text>
<text x="135" y="287">3</text>
<text x="185" y="287">4</text>
<text x="235" y="287">5</text>
<text x="285" y="287">6</text>
<text x="335" y="287">7</text>
<text x="385" y="287">8</text>
<text x="408.3" y="286">F</text>
</g>
<g font-size="1.3" fill="#0000c2">
<text x="24" y="27.3">Pluggable screw terminal | 5A cartridge fuse | Reverse polarity P-MOS | 12V TVS</text>
<text x="135.8" y="27.3">Rail A (Col 1) &amp; Rail B (Col 2): PTC fuse | 1000-2200uF bulk cap | 100nF | MG996R 360 Headers</text>
<text x="285.7" y="27.3">Power LEDs and dedicated test points for all rails (+12V, +6V_A, +6V_B, +5V, +3V3, GND)</text>
<text x="24" y="93.3">J2: Servo Buck XH-M401 (XL4016E1 8A, Preset 6.0V) | J4: 5V Logic (MP1584EN) | J3: Aux Buck (DNP)</text>
<text x="135.8" y="123.8">Female socket headers | No strapping pins used | 330R series + 10k pull-down boot protection</text>
<text x="24" y="189.8">GPIO23 -&gt; NPN Driver (S8050/2N2222) | 2x JST-XH 2-pin connectors (1 per column)</text>
<text x="204.4" y="225.4">4x JST-XH 2-pin | 10k pull-up to 3V3 | 100nF filter (Not populated</text>
<text x="274.8" y="225.4">in Rev A)</text>
<text x="285.7" y="225.4">Reserved 4-pin header for optional external display, sensors or I2C expander</text>
<text x="135.8" y="230.5">3-wire cables to satellite RX sensor boards (38kHz TSOP/VS1838B)</text>
</g>
<g font-size="1.3" fill="#0f0f0f">
<text x="285" y="34.9">+5V</text>
<text x="312.3" y="34.9">+3V3</text>
<text x="21.3" y="38.7">+12V_IN</text>
<text x="136.7" y="37.4">+6V_SERVO</text>
<text x="49.7" y="42.5">+12V_FUSED</text>
<text x="156.9" y="45.1">+6V_A</text>
<text x="191.9" y="47.6">S1_TOP_PWM</text>
<text x="227.5" y="47.6">S1_BOT_PWM</text>
<text x="104" y="52.7">+12V</text>
<text x="292" y="61.6">+12V</text>
<text x="345.3" y="61.6">+12V</text>
<text x="136.7" y="80.6">+6V_SERVO</text>
<text x="156.8" y="88.2">+6V_B</text>
<text x="291.5" y="87">+6V_A</text>
<text x="344.9" y="87">+6V_A</text>
<text x="191.9" y="90.8">S2_TOP_PWM</text>
<text x="227.5" y="90.8">S2_BOT_PWM</text>
<text x="30.4" y="102.2">+12V</text>
<text x="55.4" y="107.3">+6V_SERVO</text>
<text x="291.5" y="112.4">+6V_B</text>
<text x="344.8" y="112.4">+6V_B</text>
<text x="30.4" y="127.6">+12V</text>
<text x="55.4" y="132.7">+6V_SERVO</text>
<text x="134.5" y="135.2">+3V3</text>
<text x="292.6" y="137.8">+5V</text>
<text x="345.9" y="137.8">+5V</text>
<text x="215" y="142.9">ESP_S1_TOP_PWM</text>
<text x="252.9" y="142.9">S1_TOP_PWM</text>
<text x="133.8" y="145.4">IR_RX1</text>
<text x="133.8" y="147.9">IR_RX2</text>
<text x="30.4" y="153">+12V</text>
<text x="130.1" y="153">SPARE_GPIO33</text>
<text x="135.3" y="150.5">LS4</text>
<text x="135.3" y="155.6">LS1</text>
<text x="204.9" y="155.6">ESP_S1_BOT_PWM</text>
<text x="204.9" y="153">ESP_S1_TOP_PWM</text>
<text x="58.9" y="158.1">+5V</text>
<text x="135.3" y="160.6">LS3</text>
<text x="135.3" y="158.1">LS2</text>
<text x="204.9" y="160.6">ESP_S2_TOP_PWM</text>
<text x="215" y="160.6">ESP_S1_BOT_PWM</text>
<text x="252.9" y="160.6">S1_BOT_PWM</text>
<text x="204.9" y="163.2">ESP_S2_BOT_PWM</text>
<text x="292" y="163.2">+3V3</text>
<text x="345.3" y="163.2">+3V3</text>
<text x="366.3" y="163.2">SPARE_GPIO33</text>
<text x="209.4" y="168.3">I2C_SDA</text>
<text x="208.4" y="178.4">ESP_IR_TX</text>
<text x="209.5" y="175.9">I2C_SCL</text>
<text x="215" y="178.4">ESP_S2_TOP_PWM</text>
<text x="252.9" y="178.4">S2_TOP_PWM</text>
<text x="135.1" y="181">+5V</text>
<text x="215" y="196.2">ESP_S2_BOT_PWM</text>
<text x="252.9" y="196.2">S2_BOT_PWM</text>
<text x="61.2" y="198.7">IR_TX_RET</text>
<text x="28.1" y="208.9">ESP_IR_TX</text>
<text x="69.1" y="212.7">+5V</text>
<text x="201.3" y="229.2">LS1</text>
<text x="133.8" y="239.4">IR_RX1</text>
<text x="134.5" y="236.8">+3V3</text>
<text x="231" y="239.4">+3V3</text>
<text x="312.3" y="239.4">+3V3</text>
<text x="69.1" y="243.2">+5V</text>
<text x="201.3" y="241.9">LS2</text>
<text x="311" y="241.9">I2C_SDA</text>
<text x="311.1" y="244.5">I2C_SCL</text>
<text x="134.5" y="257.2">+3V3</text>
<text x="201.3" y="254.6">LS3</text>
<text x="231" y="252.1">+3V3</text>
<text x="133.8" y="259.7">IR_RX2</text>
<text x="201.3" y="267.3">LS4</text>
<text x="231" y="264.8">+3V3</text>
<text x="231" y="277.5">+3V3</text>
</g>
<g font-size="1.3" fill="#006464">
<text x="23.3" y="39.1">GND</text>
<text x="32.2" y="41.6">12V_IN</text>
<text x="34.3" y="36.5">J1</text>
<text x="46.7" y="41.6">5A 250V</text>
<text x="49.5" y="36.5">F1</text>
<text x="151.1" y="39.1">F2</text>
<text x="152.6" y="37.8">PWR_FLAG</text>
<text x="201.1" y="40.3">GND</text>
<text x="236.7" y="40.3">GND</text>
<text x="289.9" y="41.6">10uF</text>
<text x="292.6" y="40.3">GND</text>
<text x="293.3" y="36.5">C5</text>
<text x="295.6" y="41.6">16V</text>
<text x="304.3" y="41.6">100nF</text>
<text x="305.3" y="40.3">GND</text>
<text x="306" y="36.5">C6</text>
<text x="20.6" y="44.1">PWR_FLAG</text>
<text x="67.2" y="45.4">Q1</text>
<text x="101.8" y="45.4">PWR_FLAG</text>
<text x="148.9" y="44.1">PTC 3A</text>
<text x="209.8" y="48">S1_TOP</text>
<text x="212.1" y="42.9">J5</text>
<text x="245.3" y="48">S1_BOT</text>
<text x="247.7" y="42.9">J6</text>
<text x="63.9" y="50.5">IRF9540N</text>
<text x="171.4" y="51.8">C1</text>
<text x="181.5" y="51.8">C3</text>
<text x="62.1" y="59.4">R9</text>
<text x="86.8" y="55.6">GND</text>
<text x="89.9" y="59.8" transform="rotate(-90 89.9 59.8)">D1</text>
<text x="163.6" y="56.8">1000-2200uF 16V</text>
<text x="170.7" y="55.6">GND</text>
<text x="179.8" y="56.8">100nF</text>
<text x="180.8" y="55.6">GND</text>
<text x="318.7" y="59.4">D2 GND</text>
<text x="353.7" y="59.4">TP1</text>
<text x="61.4" y="63.2">GND</text>
<text x="61.6" y="64.5">10k</text>
<text x="309.6" y="65.7" transform="rotate(-90 309.6 65.7)">5.6k</text>
<text x="309.6" y="60.4" transform="rotate(-90 309.6 60.4)">R20</text>
<text x="315.2" y="64.5">LED_+12V</text>
<text x="351.3" y="64.5">TP_+12V</text>
<text x="89.9" y="68.7" transform="rotate(-90 89.9 68.7)">1.5KE15CA</text>
<text x="151.1" y="82.2">F3</text>
<text x="152.6" y="81">PWR_FLAG</text>
<text x="201.1" y="83.5">GND</text>
<text x="236.7" y="83.5">GND</text>
<text x="148.9" y="87.3">PTC 3A</text>
<text x="212.1" y="86.1">J7</text>
<text x="247.7" y="86.1">J8</text>
<text x="309.6" y="85.8" transform="rotate(-90 309.6 85.8)">R21</text>
<text x="314.7" y="89.9">LED_+6V_A</text>
<text x="318.7" y="84.8">D3 GND</text>
<text x="350.9" y="89.9">TP_+6V_A</text>
<text x="353.7" y="84.8">TP2</text>
<text x="171.4" y="94.9">C2</text>
<text x="181.5" y="94.9">C4</text>
<text x="209.8" y="91.1">S2_TOP</text>
<text x="245.3" y="91.1">S2_BOT</text>
<text x="309.6" y="91.1" transform="rotate(-90 309.6 91.1)">2.2k</text>
<text x="56.1" y="100">PWR_FLAG</text>
<text x="163.6" y="100">1000-2200uF 16V</text>
<text x="170.7" y="98.8">GND</text>
<text x="179.8" y="100">100nF</text>
<text x="180.8" y="98.8">GND</text>
<text x="31" y="102.6">GND</text>
<text x="31" y="107.6">GND</text>
<text x="36" y="107.6">XH-M401 (6.0V 8A)</text>
<text x="44.5" y="102.6">J2</text>
<text x="309.6" y="111.2" transform="rotate(-90 309.6 111.2)">R22</text>
<text x="318.7" y="110.2">D4 GND</text>
<text x="353.7" y="110.2">TP3</text>
<text x="309.6" y="116.5" transform="rotate(-90 309.6 116.5)">2.2k</text>
<text x="314.7" y="115.3">LED_+6V_B</text>
<text x="350.8" y="115.3">TP_+6V_B</text>
<text x="31" y="128">GND</text>
<text x="31" y="133">GND</text>
<text x="127.2" y="133">PWR_FLAG</text>
<text x="309.6" y="136.6" transform="rotate(-90 309.6 136.6)">R23</text>
<text x="318.7" y="135.6">D5 GND</text>
<text x="353.7" y="135.6">TP4</text>
<text x="237.2" y="141.1" transform="rotate(-90 237.2 141.1)">R1</text>
<text x="309.6" y="141.9" transform="rotate(-90 309.6 141.9)">1.5k</text>
<text x="315.8" y="140.7">LED_+5V</text>
<text x="351.9" y="140.7">TP_+5V</text>
<text x="237.2" y="147.4" transform="rotate(-90 237.2 147.4)">330R</text>
<text x="247.6" y="149.6">R5</text>
<text x="31" y="153.4">GND</text>
<text x="44.5" y="153.4">J4</text>
<text x="56.1" y="150.8">PWR_FLAG</text>
<text x="150.6" y="155.9">J18</text>
<text x="201.4" y="155.9">J19</text>
<text x="246.9" y="153.4">GND</text>
<text x="247.1" y="154.6">10k</text>
<text x="31" y="158.4">GNDMP1584EN (5V Logic)</text>
<text x="140.5" y="161">ESP32_Left</text>
<text x="152.1" y="161">(Pins 1-19)</text>
<text x="190.1" y="161">ESP32_Right</text>
<text x="203" y="161">(Pins 20-38)</text>
<text x="237.2" y="158.8" transform="rotate(-90 237.2 158.8)">R2</text>
<text x="309.6" y="162" transform="rotate(-90 309.6 162)">R24</text>
<text x="318.7" y="161">D6 GND</text>
<text x="353.7" y="161">TP5</text>
<text x="379.1" y="161">TP8</text>
<text x="135.1" y="166.1">GND</text>
<text x="185.9" y="163.5">GND</text>
<text x="237.2" y="165.1" transform="rotate(-90 237.2 165.1)">330R</text>
<text x="247.6" y="167.3">R6</text>
<text x="309.6" y="167.3" transform="rotate(-90 309.6 167.3)">1.0k</text>
<text x="315.2" y="166.1">LED_+3V3</text>
<text x="351.3" y="166.1">TP_+3V3</text>
<text x="372.3" y="166.1">TP_SPARE_GPIO33</text>
<text x="246.9" y="171.1">GND</text>
<text x="247.1" y="172.4">10k</text>
<text x="185.9" y="178.8">GND</text>
<text x="237.2" y="176.6" transform="rotate(-90 237.2 176.6)">R3</text>
<text x="237.2" y="182.9" transform="rotate(-90 237.2 182.9)">330R</text>
<text x="247.6" y="185.1">R7</text>
<text x="246.9" y="188.9">GND</text>
<text x="247.1" y="190.2">10k</text>
<text x="351.9" y="191.5">TP_GND</text>
<text x="353.5" y="186.4">GND</text>
<text x="353.7" y="186.4">TP6</text>
<text x="377.3" y="191.5">TP_GND</text>
<text x="378.9" y="186.4">GND</text>
<text x="379.1" y="186.4">TP7</text>
<text x="237.2" y="194.4" transform="rotate(-90 237.2 194.4)">R4</text>
<text x="237.2" y="200.7" transform="rotate(-90 237.2 200.7)">330R</text>
<text x="247.6" y="202.9">R8</text>
<text x="44.1" y="207.7" transform="rotate(-90 44.1 207.7)">R13</text>
<text x="54.5" y="206.7">Q2</text>
<text x="246.9" y="206.7">GND</text>
<text x="247.1" y="208">10k</text>
<text x="44.1" y="212.1" transform="rotate(-90 44.1 212.1)">1k</text>
<text x="52.7" y="211.8">S8050</text>
<text x="56.4" y="211.8">GND</text>
<text x="79.3" y="214.3">R14</text>
<text x="78.7" y="219.4">120R</text>
<text x="99.8" y="220.7">J11</text>
<text x="94.4" y="225.8">IR_TX1 (Col 1)</text>
<text x="201.1" y="229.6">GND</text>
<text x="135.1" y="239.7">GND</text>
<text x="151.2" y="237.2">J9</text>
<text x="246.9" y="237.2">GND</text>
<text x="328.4" y="239.7">J17</text>
<text x="79.3" y="244.8">R15</text>
<text x="149" y="242.3">IR_RX1</text>
<text x="201.1" y="242.3">GND</text>
<text x="312.9" y="244.8">GND</text>
<text x="323.3" y="244.8">I2C_RESERVED</text>
<text x="78.7" y="249.9">120R</text>
<text x="99.8" y="251.2">J12</text>
<text x="246.9" y="249.9">GND</text>
<text x="94.4" y="256.2">IR_TX2 (Col 2)</text>
<text x="150.6" y="257.5">J10</text>
<text x="201.1" y="255">GND</text>
<text x="135.1" y="260">GND</text>
<text x="149" y="262.6">IR_RX2</text>
<text x="246.9" y="262.6">GND</text>
<text x="201.1" y="267.7">GND</text>
<text x="246.9" y="275.3">GND</text>
</g>
<g font-size="1.3" fill="#a90000">
<text x="31.7" y="38">1</text>
<text x="31.7" y="40.5">2</text>
<text x="209.5" y="41.8">1</text>
<text x="245" y="41.8">1</text>
<text x="209.5" y="44.3">2</text>
<text x="209.5" y="46.9">3</text>
<text x="245" y="44.3">2</text>
<text x="245" y="46.9">3</text>
<text x="209.5" y="85">1</text>
<text x="209.5" y="87.5">2</text>
<text x="245" y="85">1</text>
<text x="245" y="87.5">2</text>
<text x="209.5" y="90">3</text>
<text x="245" y="90">3</text>
<text x="41.8" y="101.5">1</text>
<text x="41.8" y="104">2</text>
<text x="41.8" y="106.5">3</text>
<text x="41.8" y="109.1">4</text>
<text x="148.5" y="134.5">1</text>
<text x="148.5" y="137">2</text>
<text x="199.3" y="134.5">1</text>
<text x="199.3" y="137">2</text>
<text x="148.5" y="139.6">3</text>
<text x="148.5" y="142.1">4</text>
<text x="199.3" y="139.6">3</text>
<text x="199.3" y="142.1">4</text>
<text x="148.5" y="144.6">5</text>
<text x="148.5" y="147.2">6</text>
<text x="148.5" y="149.7">7</text>
<text x="199.3" y="144.6">5</text>
<text x="199.3" y="147.2">6</text>
<text x="199.3" y="149.7">7</text>
<text x="41.8" y="152.3">1</text>
<text x="41.8" y="154.8">2</text>
<text x="148.5" y="152.3">8</text>
<text x="148.5" y="154.8">9</text>
<text x="199.3" y="152.3">8</text>
<text x="199.3" y="154.8">9</text>
<text x="41.8" y="157.3">3</text>
<text x="41.8" y="159.9">4</text>
<text x="147.9" y="157.3">10</text>
<text x="147.9" y="159.9">11</text>
<text x="198.7" y="157.3">10</text>
<text x="198.7" y="159.9">11</text>
<text x="147.9" y="162.4">12</text>
<text x="147.9" y="165">13</text>
<text x="147.9" y="167.5">14</text>
<text x="198.7" y="162.4">12</text>
<text x="198.7" y="165">13</text>
<text x="198.7" y="167.5">14</text>
<text x="147.9" y="170">15</text>
<text x="147.9" y="172.6">16</text>
<text x="198.7" y="170">15</text>
<text x="198.7" y="172.6">16</text>
<text x="147.9" y="175.1">17</text>
<text x="147.9" y="177.7">18</text>
<text x="198.7" y="175.1">17</text>
<text x="198.7" y="177.7">18</text>
<text x="147.9" y="180.2">19</text>
<text x="198.7" y="180.2">19</text>
<text x="97.7" y="222.1">1</text>
<text x="97.7" y="224.7">2</text>
<text x="148.5" y="236.1">1</text>
<text x="148.5" y="238.6">2</text>
<text x="326.3" y="238.6">1</text>
<text x="148.5" y="241.2">3</text>
<text x="326.3" y="241.2">2</text>
<text x="326.3" y="243.7">3</text>
<text x="326.3" y="246.2">4</text>
<text x="97.7" y="252.6">1</text>
<text x="97.7" y="255.1">2</text>
<text x="148.5" y="256.4">1</text>
<text x="148.5" y="258.9">2</text>
<text x="148.5" y="261.5">3</text>
</g>
<g font-size="1.3" fill="#a5a4a2">
<text x="41.8" y="126.9">1</text>
<text x="41.8" y="129.4">2</text>
<text x="41.8" y="131.9">3</text>
<text x="41.8" y="134.5">4</text>
<text x="209.5" y="228.5">1</text>
<text x="209.5" y="231">2</text>
<text x="209.5" y="241.2">1</text>
<text x="209.5" y="243.7">2</text>
<text x="209.5" y="253.9">1</text>
<text x="209.5" y="256.4">2</text>
<text x="209.5" y="266.6">1</text>
<text x="209.5" y="269.1">2</text>
</g>
<g font-size="1.3" fill="#939391">
<text x="44.5" y="128">J3</text>
<text x="37.5" y="133">AUX_BUCK (DNP)</text>
<text x="211.5" y="227">J13</text>
<text x="208.2" y="232.1">LS1</text>
<text x="212.7" y="232.1">(DNP)</text>
<text x="226.6" y="233.4">R16</text>
<text x="247.6" y="233.4">C7</text>
<text x="211.5" y="239.7">J14</text>
<text x="223.5" y="238.5">10k (DNP)</text>
<text x="242.6" y="238.5">100nF</text>
<text x="249.4" y="238.5">(DNP)</text>
<text x="208.2" y="244.8">LS2</text>
<text x="212.7" y="244.8">(DNP)</text>
<text x="223.5" y="251.2">10k (DNP)</text>
<text x="226.6" y="246.1">R17</text>
<text x="242.6" y="251.2">100nF</text>
<text x="247.6" y="246.1">C8</text>
<text x="249.4" y="251.2">(DNP)</text>
<text x="208.2" y="257.5">LS3</text>
<text x="211.5" y="252.4">J15</text>
<text x="212.7" y="257.5">(DNP)</text>
<text x="223.5" y="263.9">10k (DNP)</text>
<text x="226.6" y="258.8">R18</text>
<text x="242.6" y="263.9">100nF</text>
<text x="247.6" y="258.8">C9</text>
<text x="249.4" y="263.9">(DNP)</text>
<text x="211.5" y="265.1">J16</text>
<text x="208.2" y="270.2">LS4</text>
<text x="212.7" y="270.2">(DNP)</text>
<text x="226.6" y="271.5">R19</text>
<text x="246.9" y="271.5">C10</text>
<text x="223.5" y="276.6">10k (DNP)</text>
<text x="242.6" y="276.6">100nF</text>
<text x="249.4" y="276.6">(DNP)</text>
</g>
</svg>
